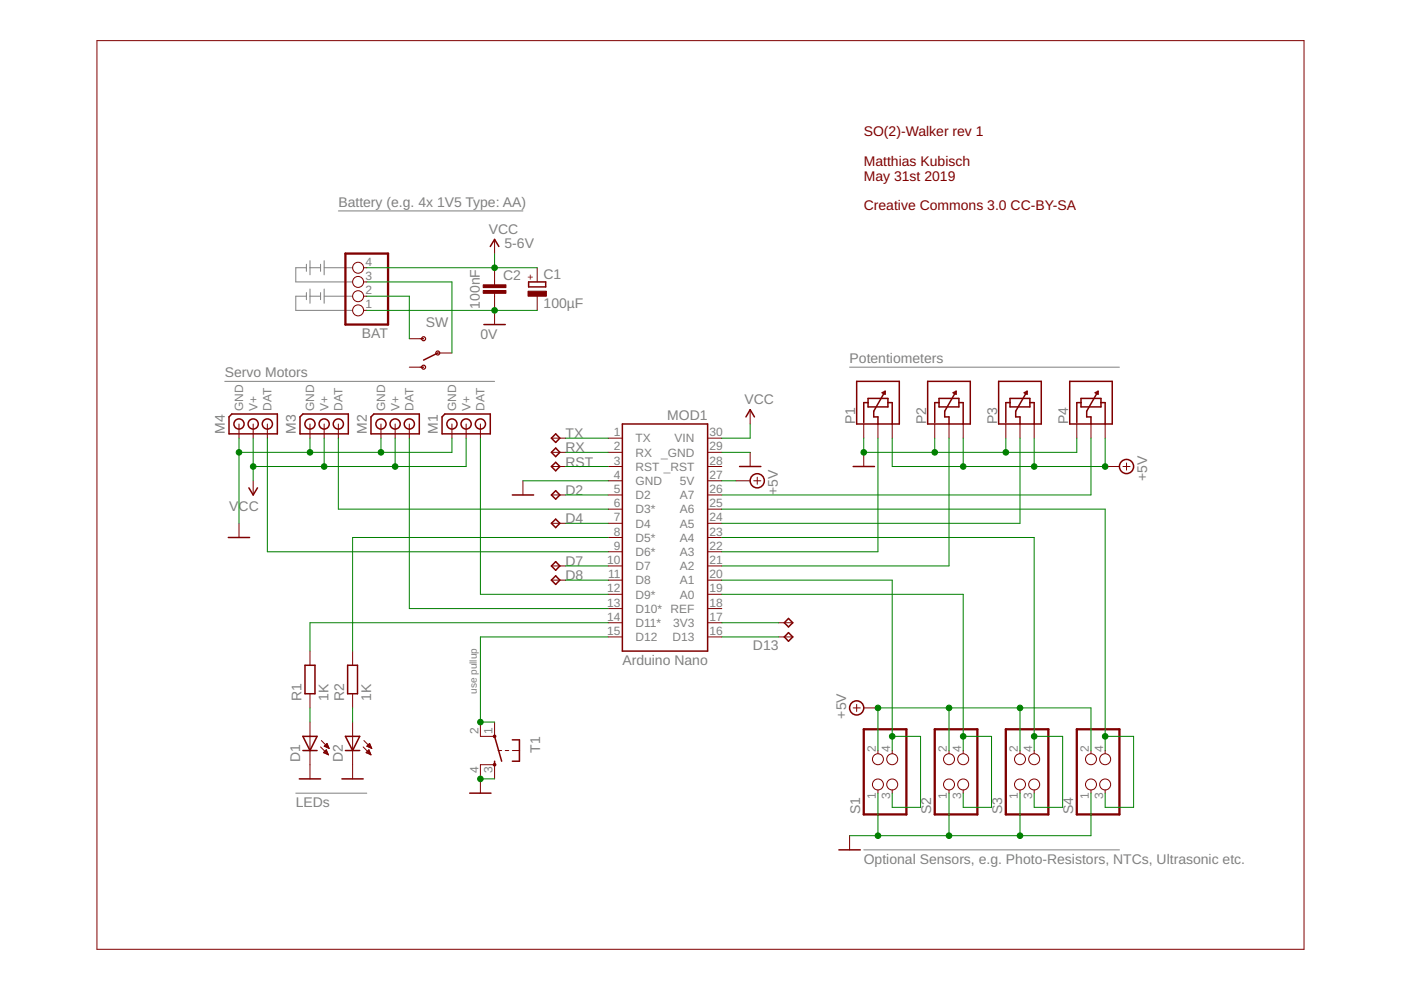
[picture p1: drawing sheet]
<svg xmlns="http://www.w3.org/2000/svg" width="297mm" height="210mm" viewBox="0 0 297 210" stroke-linecap="round" stroke-linejoin="round" font-family="sans-serif">
<g fill="none" stroke="#808080" stroke-width=".21">
<path d="M65 56v1.5M65 56.8h-2.3v3h12.1M65.7 55.3v3M65.7 56.8h2.3M68 56v1.5M68.7 55.3v3M68.7 56.8h6.1M71.7 44.7h39.2M65 62v1.5M65 62.8h-2.3v3h12.1M65.7 61.3v3M65.7 62.8h2.3"/>
<path d="M68 62v1.5M68.7 61.3v3M68.7 62.8h6.1M180.1 77.9h57.2M47.6 80.9h57.3M62.7 168.2h15.1M183.1 180.2h54.2"/>
</g>
<g fill="none" stroke="#800000" stroke-width=".21">
<path d="M20.6 8.6h255.9v192.7h-255.9zM77.1 59.8h.7M77.1 56.8h.7M104.9 50.8v3M104.9 56.8v3.6M113.9 56.8v3M77.1 65.8h.7M77.1 62.8h.7M86.8 71.8h3M86.8 77.9h3M92.8 74.8h3M104.9 62.2v6.6"/>
<path d="M113.9 62.8v3M50.7 89.9v3M53.7 89.9v3M56.7 89.9v3M65.7 89.9v3M68.7 89.9v3M71.7 89.9v3M80.8 89.9v3M83.8 89.9v3M86.8 89.9v3M95.8 89.9v3M98.8 89.9v3"/>
<path d="M101.9 89.9v3M116.9 92.9h3M116.9 95.9h3M116.9 98.9h3M128.9 92.9h3.1M128.9 95.9h3.1M128.9 98.9h3.1M150 92.9h3M150 95.9h3M150 98.9h3M159 86.9v3M159 95.9v3"/>
<path d="M183.1 89.9v3M183.1 95.9v3M186.1 89.9v3M189.2 89.9v3M198.2 89.9v3M201.2 89.9v3M204.2 89.9v3M213.3 89.9v3M216.3 89.9v3M219.3 89.9v3M228.3 89.9v3M231.3 89.9v3"/>
<path d="M234.3 98.9h3M234.3 89.9v3M238.1 98.9h1.5M238.8 98.2v1.5M50.7 111v3M53.7 101.9v3M110.9 101.9v3M116.9 104.9h3M116.9 111h3M116.9 120h3M128.9 101.9h3.1M128.9 104.9h3.1"/>
<path d="M128.9 107.9h3.1M128.9 111h3.1M128.9 114h3.1M128.9 117h3.1M128.9 120h3.1M150 101.9h3M150 104.9h3M150 107.9h3M150 111h3M150 114h3M150 117h3M150 120h3"/>
<path d="M156 101.9h3M159.8 101.9h1.5M160.5 101.2v1.5M65.7 138v3.1M74.8 138v3.1M116.9 123h3M128.9 123h3.1M128.9 126h3.1M128.9 129h3.1M128.9 132h3.1M128.9 135h3.1M150 123h3"/>
<path d="M150 126h3M150 129h3M150 132h3M150 135h3M165.1 132h3M165.1 135h3M65.7 147.1v3M65.7 153.1v12M68 158.4l1.6 1.6M68.1 157l1.7 1.7M68.7 159.6h.7M68.7 159.5h.7"/>
<path d="M68.7 158.2l.6-.6 .5 1.1zM68.8 158.3h.8M68.8 158.1h.8M68.8 159.3h.5M69 158h.5M69 159.2h.3M69 159.8h.5M69.1 157.8h.3M69.2 159h.1M69.2 159l.4 1-1-.4zM69.2 158.4h.5M69.3 157.7h.1"/>
<path d="M69.3 159.9h.3M69.5 158.6h.2M74.8 147.1v3M74.8 153.1v12M77 158.4l1.7 1.6M77.2 157l1.6 1.7M77.6 159.6l.6-.6 .5 1zM77.7 159.6h.8M77.7 159.5h.7M77.8 158.2l.6-.6 .4 1.1zM77.9 158.3h.7M77.9 158.1h.7"/>
<path d="M77.9 159.3h.5M78 158h.5M78 159.2h.3M78 159.8h.5M78.2 157.8h.2M78.2 159h.1M78.2 158.4h.5M78.3 157.7h.1M78.4 159.9h.2M78.6 158.6h.2M101.9 153.1v3h3v-3M105.6 159.1h.8"/>
<path d="M107.1 159.1h.8M108.6 159.1h1.5M180.9 150.1h1.5M181.6 149.4v1.5M183.1 150.1h3M186.1 159.1v.7M189.2 159.1v.7M201.2 159.1v.7M204.2 159.1v.7M216.3 159.1v.7M219.3 159.1v.7M231.3 159.1v.7"/>
<path d="M234.3 159.1v.7M104.9 165.1v-3h-3v6.1M180.1 177.2v3M186.1 167.5v.7M189.2 167.5v.7M201.2 167.5v.7M204.2 167.5v.7M216.3 167.5v.7M219.3 167.5v.7M231.3 167.5v.7M234.3 167.5v.7"/>
<circle cx="75.9" cy="59.8" r="1.16"/>
<circle cx="75.9" cy="56.8" r="1.16"/>
<circle cx="75.9" cy="62.8" r="1.16"/>
<circle cx="75.9" cy="65.8" r="1.16"/>
<circle cx="186.1" cy="166.3" r="1.16"/>
<circle cx="186.1" cy="161" r="1.16"/>
<circle cx="189.2" cy="166.3" r="1.16"/>
<circle cx="189.2" cy="161" r="1.16"/>
<circle cx="201.2" cy="166.3" r="1.16"/>
<circle cx="201.2" cy="161" r="1.16"/>
<circle cx="204.2" cy="166.3" r="1.16"/>
<circle cx="204.2" cy="161" r="1.16"/>
<circle cx="216.3" cy="161" r="1.16"/>
<circle cx="216.3" cy="166.3" r="1.16"/>
<circle cx="219.3" cy="161" r="1.16"/>
<circle cx="219.3" cy="166.3" r="1.16"/>
<circle cx="231.3" cy="161" r="1.16"/>
<circle cx="231.3" cy="166.3" r="1.16"/>
<circle cx="234.3" cy="161" r="1.16"/>
<circle cx="234.3" cy="166.3" r="1.16"/>
</g>
<g fill="none" stroke="#800000" stroke-width=".32">
<path d="M103.9 52.3l1-1.5 .9 1.5M112.1 59.8h3.6v1h-3.6zM92.8 74.8l-3 1.5M102.6 68.8h4.5M49.1 87.8h9.7v4.2h-10.2v-3.6zM63.6 88.4l.6-.6h9.7v4.2h-10.3zM79.3 87.8h9.6v4.2h-10.2v-3.6zM94.3 87.8h9.6v4.2h-10.2v-3.6zM116.9 92.9l.9-.9 .9 .9-.9 .9zM116.9 98.9l.9-.9 .9 .9-.9 .9zM117.8 95l.9 .9-.9 .9-.9-.9zM132 89.9h18v48.1h-18z"/>
<path d="M156.8 98.9h4.5M158.2 88.4l.8-1.5 1 1.5M180.9 98.9h4.5M181.6 80.9h9.1v9h-9.1zM184 84.5h4.3v1.8h-4.3zM184 85.4h-.9v4.2M187 83.3l.7-.3v.6zM187.7 83l-2.4 4.2v1.2h.8v1.5M188.3 85.4h.9v4.5M196.7 80.9h9v9h-9zM199.1 84.5h4.2v1.8h-4.2zM199.1 85.4h-.9v4.2"/>
<path d="M202.1 83.3l.6-.3v.6zM202.7 83l-2.4 4.2v1.2h.9v1.5M203.3 85.4h.9v4.5M211.7 80.9h9.1v9h-9.1zM214.1 84.5h4.3v1.8h-4.3zM214.1 85.4h-.8v4.2M217.2 83.3l.6-.3v.6zM217.8 83l-2.5 4.2v1.2h1v1.5M218.4 85.4h.9v4.5M226.8 80.9h9v9h-9zM229.2 84.5h4.2v1.8h-4.2zM229.2 85.4h-.9v4.2"/>
<path d="M232.2 83.3l.6-.3v.6zM232.8 83l-2.4 4.2v1.2h.9v1.5M233.4 85.4h.9v4.5M48.4 114h4.5M52.8 103.4l.9 1.5 .9-1.5M108.6 104.9h4.5M116.9 111l.9-.9 .9 .9-.9 .9zM117.8 104l.9 .9-.9 .9-.9-.9zM117.8 119.1l.9 .9-.9 .9-.9-.9zM116.9 123l.9-.9 .9 .9-.9 .9zM167.2 134.1l.9 .9-.9 1-.9-1zM167.2 131.1l.9 .9-.9 .9-.9-.9z"/>
<path d="M64.2 156.1h3l-1.5 3zM64.2 159.1h3M64.7 141.1h2.1v6h-2.1zM73.2 159.1h3.1M73.2 156.1h3.1l-1.5 3zM73.7 141.1h2.1v6h-2.1zM104.9 156.1l1.5 5.3M108.6 156.9h1.5v4.5h-1.5M63.5 165.1h4.5M72.5 165.1h4.5M99.6 168.2h4.5M104.9 161.4v.7"/>
<path d="M177.9 180.2h4.5"/>
<circle cx="50.7" cy="89.9" r="1.08"/>
<circle cx="53.7" cy="89.9" r="1.08"/>
<circle cx="56.7" cy="89.9" r="1.08"/>
<circle cx="65.7" cy="89.9" r="1.08"/>
<circle cx="68.7" cy="89.9" r="1.08"/>
<circle cx="71.7" cy="89.9" r="1.08"/>
<circle cx="80.8" cy="89.9" r="1.08"/>
<circle cx="83.8" cy="89.9" r="1.08"/>
<circle cx="86.8" cy="89.9" r="1.08"/>
<circle cx="95.8" cy="89.9" r="1.08"/>
<circle cx="98.8" cy="89.9" r="1.08"/>
<circle cx="101.9" cy="89.9" r="1.08"/>
<circle cx="238.8" cy="98.9" r="1.5"/>
<circle cx="160.5" cy="101.9" r="1.5"/>
<circle cx="181.6" cy="150.1" r="1.5"/>
</g>
<g fill="#800000" stroke="#800000" stroke-width=".21">
<path d="M112 61.7h3.8v1.1h-3.8z"/>
<path d="M102.4 61.6h4.9v.6h-4.9z"/>
<path d="M102.4 60.4h4.9v.6h-4.9z"/>
</g>
<g fill="none" stroke="#800000" stroke-width=".49">
<path d="M73.2 53.8h9.1v15h-9.1zM183.1 154.6h9.1v18.1h-9.1zM198.2 154.6h9v18.1h-9zM213.3 154.6h9v18.1h-9zM228.3 154.6h9v18.1h-9z"/>
<circle cx="104.9" cy="156.1" r=".15"/>
<circle cx="104.9" cy="162.1" r=".15"/>
</g>
<g fill="none" stroke="#800000" stroke-width=".25">
<circle cx="89.8" cy="71.8" r=".42"/>
<circle cx="89.8" cy="77.9" r=".42"/>
<circle cx="92.8" cy="74.8" r=".42"/>
</g>
<g fill="none" stroke="#008000" stroke-width=".21">
<path d="M77.8 59.8h18v15M77.8 56.8h36.1M104.9 53.8v3M77.8 62.8h9v9M77.8 65.8h36.1M50.7 92.9v18.1M53.7 92.9v9M56.7 92.9v24.1h72.2M65.7 92.9v3M68.7 92.9v6M71.7 92.9v15h57.2M80.8 92.9v3"/>
<path d="M83.8 92.9v6M86.8 92.9v36.1h42.1M95.8 92.9v3h-45.1M98.8 92.9v6h-45.1M101.9 92.9v33.1h27M119.9 95.9h9M119.9 92.9h9M119.9 98.9h9M153 95.9h6M159 89.9v3h-6M183.1 92.9v3h45.2v-3M186.1 92.9v24.1h-33.1"/>
<path d="M189.2 92.9v6h45.1v-6M198.2 92.9v3M201.2 92.9v27.1h-48.2M204.2 92.9v6M213.3 92.9v3M216.3 92.9v18.1h-63.3M219.3 92.9v6M231.3 92.9v12h-78.3M110.9 101.9h18M119.9 120h9M119.9 111h9M119.9 104.9h9"/>
<path d="M128.9 114h-54.1v24M153 107.9h81.3v51.2M153 114h66.3v45.1M153 101.9h3M119.9 123h9M128.9 132h-63.2v6M128.9 135h-27v18.1h3M153 132h12.1M153 126h51.2v33.1M153 123h36.2v36.1M153 135h12.1M65.7 150.1v3"/>
<path d="M74.8 150.1v3M186.1 159.1v-9h45.2v9M189.2 156.1h6v15.1h-6v-3M201.2 150.1v9M204.2 156.1h6v15.1h-6v-3M216.3 150.1v9M219.3 156.1h6v15.1h-6v-3M234.3 156.1h6v15.1h-6v-3M101.9 165.1h3M186.1 168.2v9M201.2 168.2v9M216.3 168.2v9"/>
<path d="M231.3 168.2v9h-51.2"/>
</g>
<g fill="#008000" stroke="#008000" stroke-width=".21">
<circle cx="50.7" cy="95.9" r=".59"/>
<circle cx="65.7" cy="95.9" r=".59"/>
<circle cx="80.8" cy="95.9" r=".59"/>
<circle cx="104.9" cy="65.8" r=".59"/>
<circle cx="183.1" cy="95.9" r=".59"/>
<circle cx="198.2" cy="95.9" r=".59"/>
<circle cx="213.3" cy="95.9" r=".59"/>
<circle cx="186.1" cy="177.2" r=".59"/>
<circle cx="201.2" cy="177.2" r=".59"/>
<circle cx="216.3" cy="177.2" r=".59"/>
<circle cx="101.9" cy="165.1" r=".59"/>
<circle cx="234.3" cy="156.1" r=".59"/>
<circle cx="101.9" cy="153.1" r=".59"/>
<circle cx="219.3" cy="156.1" r=".59"/>
<circle cx="204.2" cy="156.1" r=".59"/>
<circle cx="189.2" cy="156.1" r=".59"/>
<circle cx="219.3" cy="98.9" r=".59"/>
<circle cx="204.2" cy="98.9" r=".59"/>
<circle cx="234.3" cy="98.9" r=".59"/>
<circle cx="186.1" cy="150.1" r=".59"/>
<circle cx="201.2" cy="150.1" r=".59"/>
<circle cx="216.3" cy="150.1" r=".59"/>
<circle cx="104.9" cy="56.8" r=".59"/>
<circle cx="68.7" cy="98.9" r=".59"/>
<circle cx="83.8" cy="98.9" r=".59"/>
<circle cx="53.7" cy="98.9" r=".59"/>
</g>
<g font-size="3" fill="#800000">
<text x="183.1" y="28.8">SO(2)-Walker rev 1</text>
<text x="183.1" y="35.1">Matthias Kubisch</text>
<text x="183.1" y="38.3">May 31st 2019</text>
<text x="183.1" y="44.6">Creative Commons 3.0 CC-BY-SA</text>
</g>
<g font-size="3" fill="#808080">
<text x="71.7" y="44">Battery (e.g. 4x 1V5 Type: AA)</text>
<text x="103.7" y="49.5">VCC</text>
<text x="107" y="52.6">5-6V</text>
<text x="106.7" y="59.3">C2</text>
<text x="115.2" y="59.2">C1</text>
<text x="101.7" y="65.5" transform="rotate(-90 101.7 65.5)">100nF</text>
<text x="115.2" y="65.2">100µF</text>
<text x="76.7" y="71.7">BAT</text>
<text x="90.3" y="69.4">SW</text>
<text x="101.8" y="71.8">0V</text>
<text x="180.1" y="76.9">Potentiometers</text>
<text x="47.7" y="80">Servo Motors</text>
<text x="141.5" y="89">MOD1</text>
<text x="157.8" y="85.7">VCC</text>
<text x="181.3" y="89.9" transform="rotate(-90 181.3 89.9)">P1</text>
<text x="196.4" y="89.9" transform="rotate(-90 196.4 89.9)">P2</text>
<text x="211.4" y="89.9" transform="rotate(-90 211.4 89.9)">P3</text>
<text x="226.5" y="89.9" transform="rotate(-90 226.5 89.9)">P4</text>
<text x="47.7" y="92" transform="rotate(-90 47.7 92)">M4</text>
<text x="62.7" y="92" transform="rotate(-90 62.7 92)">M3</text>
<text x="77.8" y="92" transform="rotate(-90 77.8 92)">M2</text>
<text x="92.8" y="92" transform="rotate(-90 92.8 92)">M1</text>
<text x="119.9" y="92.9">TX</text>
<text x="119.9" y="95.9">RX</text>
<text x="119.9" y="98.9">RST</text>
<text x="119.9" y="104.9">D2</text>
<text x="164.9" y="105" transform="rotate(-90 164.9 105)">+5V</text>
<text x="243.2" y="102" transform="rotate(-90 243.2 102)">+5V</text>
<text x="48.6" y="108.3">VCC</text>
<text x="119.9" y="111">D4</text>
<text x="119.9" y="120">D7</text>
<text x="119.9" y="123">D8</text>
<text x="159.6" y="137.8">D13</text>
<text x="132" y="141.1">Arduino Nano</text>
<text x="63.9" y="148.6" transform="rotate(-90 63.9 148.6)">R1</text>
<text x="69.6" y="148.6" transform="rotate(-90 69.6 148.6)">1K</text>
<text x="73" y="148.6" transform="rotate(-90 73 148.6)">R2</text>
<text x="78.7" y="148.6" transform="rotate(-90 78.7 148.6)">1K</text>
<text x="179.4" y="152.4" transform="rotate(-90 179.4 152.4)">+5V</text>
<text x="63.6" y="161.5" transform="rotate(-90 63.6 161.5)">D1</text>
<text x="72.7" y="161.5" transform="rotate(-90 72.7 161.5)">D2</text>
<text x="114.5" y="159.6" transform="rotate(-90 114.5 159.6)">T1</text>
<text x="62.7" y="171.2">LEDs</text>
<text x="182.4" y="172.7" transform="rotate(-90 182.4 172.7)">S1</text>
<text x="197.4" y="172.7" transform="rotate(-90 197.4 172.7)">S2</text>
<text x="212.5" y="172.7" transform="rotate(-90 212.5 172.7)">S3</text>
<text x="227.5" y="172.7" transform="rotate(-90 227.5 172.7)">S4</text>
<text x="183.1" y="183.2">Optional Sensors, e.g. Photo-Resistors, NTCs, Ultrasonic etc.</text>
</g>
<g font-size="2.5" fill="#808080">
<text x="77.5" y="59.4">3</text>
<text x="77.5" y="56.4">4</text>
<text x="77.5" y="65.4">1</text>
<text x="77.5" y="62.4">2</text>
<text x="51.6" y="87.1" transform="rotate(-90 51.6 87.1)">GND</text>
<text x="54.6" y="87.1" transform="rotate(-90 54.6 87.1)">V+</text>
<text x="57.6" y="87.1" transform="rotate(-90 57.6 87.1)">DAT</text>
<text x="66.6" y="87.1" transform="rotate(-90 66.6 87.1)">GND</text>
<text x="69.6" y="87.1" transform="rotate(-90 69.6 87.1)">V+</text>
<text x="72.6" y="87.1" transform="rotate(-90 72.6 87.1)">DAT</text>
<text x="81.7" y="87.1" transform="rotate(-90 81.7 87.1)">GND</text>
<text x="84.7" y="87.1" transform="rotate(-90 84.7 87.1)">V+</text>
<text x="87.7" y="87.1" transform="rotate(-90 87.7 87.1)">DAT</text>
<text x="96.7" y="87.1" transform="rotate(-90 96.7 87.1)">GND</text>
<text x="99.7" y="87.1" transform="rotate(-90 99.7 87.1)">V+</text>
<text x="102.8" y="87.1" transform="rotate(-90 102.8 87.1)">DAT</text>
<text x="130.1" y="92.5">1</text>
<text x="130.1" y="95.5">2</text>
<text x="134.7" y="93.8">TX</text>
<text x="143" y="93.8">VIN</text>
<text x="150.4" y="95.5">29</text>
<text x="150.4" y="92.5">30</text>
<text x="130.1" y="98.5">3</text>
<text x="130.1" y="101.5">4</text>
<text x="134.7" y="96.8">RX</text>
<text x="134.7" y="99.8">RST _RST</text>
<text x="140.2" y="96.8">_GND</text>
<text x="150.4" y="101.5">27</text>
<text x="150.4" y="98.5">28</text>
<text x="130.1" y="104.5">5</text>
<text x="130.1" y="107.5">6</text>
<text x="134.7" y="102.8">GND</text>
<text x="134.7" y="105.8">D2</text>
<text x="144.1" y="105.8">A7</text>
<text x="144.1" y="102.8">5V</text>
<text x="150.4" y="107.5">25</text>
<text x="150.4" y="104.5">26</text>
<text x="130.1" y="110.5">7</text>
<text x="130.1" y="113.5">8</text>
<text x="134.7" y="108.9">D3*</text>
<text x="134.7" y="111.9">D4</text>
<text x="144.1" y="111.9">A5</text>
<text x="144.1" y="108.8">A6</text>
<text x="150.4" y="113.5">23</text>
<text x="150.4" y="110.5">24</text>
<text x="128.7" y="119.6">10</text>
<text x="130.1" y="116.6">9</text>
<text x="134.7" y="114.9">D5*</text>
<text x="134.7" y="117.9">D6*</text>
<text x="144.1" y="117.9">A3</text>
<text x="144.1" y="114.9">A4</text>
<text x="150.4" y="119.6">21</text>
<text x="150.4" y="116.6">22</text>
<text x="128.7" y="125.6">12</text>
<text x="128.9" y="122.6">11</text>
<text x="134.7" y="120.9">D7</text>
<text x="134.7" y="123.9">D8</text>
<text x="144.1" y="123.9">A1</text>
<text x="144.1" y="120.9">A2</text>
<text x="150.4" y="125.6">19</text>
<text x="150.4" y="122.6">20</text>
<text x="128.7" y="128.6">13</text>
<text x="128.7" y="131.6">14</text>
<text x="134.7" y="126.9">D9*</text>
<text x="134.7" y="129.9">D10*</text>
<text x="142.2" y="129.9">REF</text>
<text x="144.1" y="126.9">A0</text>
<text x="150.4" y="131.6">17</text>
<text x="150.4" y="128.6">18</text>
<text x="128.7" y="134.6">15</text>
<text x="134.7" y="132.9">D11*</text>
<text x="134.7" y="135.9">D12</text>
<text x="142.6" y="135.9">D13</text>
<text x="142.7" y="132.9">3V3</text>
<text x="150.4" y="134.6">16</text>
<text x="101.4" y="155.7" transform="rotate(-90 101.4 155.7)">2</text>
<text x="104.4" y="155.7" transform="rotate(-90 104.4 155.7)">1</text>
<text x="185.7" y="159.4" transform="rotate(-90 185.7 159.4)">2</text>
<text x="188.7" y="159.4" transform="rotate(-90 188.7 159.4)">4</text>
<text x="200.8" y="159.4" transform="rotate(-90 200.8 159.4)">2</text>
<text x="203.8" y="159.4" transform="rotate(-90 203.8 159.4)">4</text>
<text x="215.8" y="159.4" transform="rotate(-90 215.8 159.4)">2</text>
<text x="218.8" y="159.4" transform="rotate(-90 218.8 159.4)">4</text>
<text x="230.9" y="159.4" transform="rotate(-90 230.9 159.4)">2</text>
<text x="233.9" y="159.4" transform="rotate(-90 233.9 159.4)">4</text>
<text x="101.4" y="164" transform="rotate(-90 101.4 164)">4</text>
<text x="104.4" y="164" transform="rotate(-90 104.4 164)">3</text>
<text x="185.7" y="169.3" transform="rotate(-90 185.7 169.3)">1</text>
<text x="188.7" y="169.3" transform="rotate(-90 188.7 169.3)">3</text>
<text x="200.8" y="169.3" transform="rotate(-90 200.8 169.3)">1</text>
<text x="203.8" y="169.3" transform="rotate(-90 203.8 169.3)">3</text>
<text x="215.8" y="169.3" transform="rotate(-90 215.8 169.3)">1</text>
<text x="218.8" y="169.3" transform="rotate(-90 218.8 169.3)">3</text>
<text x="230.9" y="169.3" transform="rotate(-90 230.9 169.3)">1</text>
<text x="233.9" y="169.3" transform="rotate(-90 233.9 169.3)">3</text>
</g>
<text font-size="2.1" fill="#800000" x="113.2" y="59.3" transform="rotate(-90 113.2 59.3)">+</text>
<text font-size="2.1" fill="#808080" x="101.1" y="147.1" transform="rotate(-90 101.1 147.1)">use pullup</text>
</svg>
